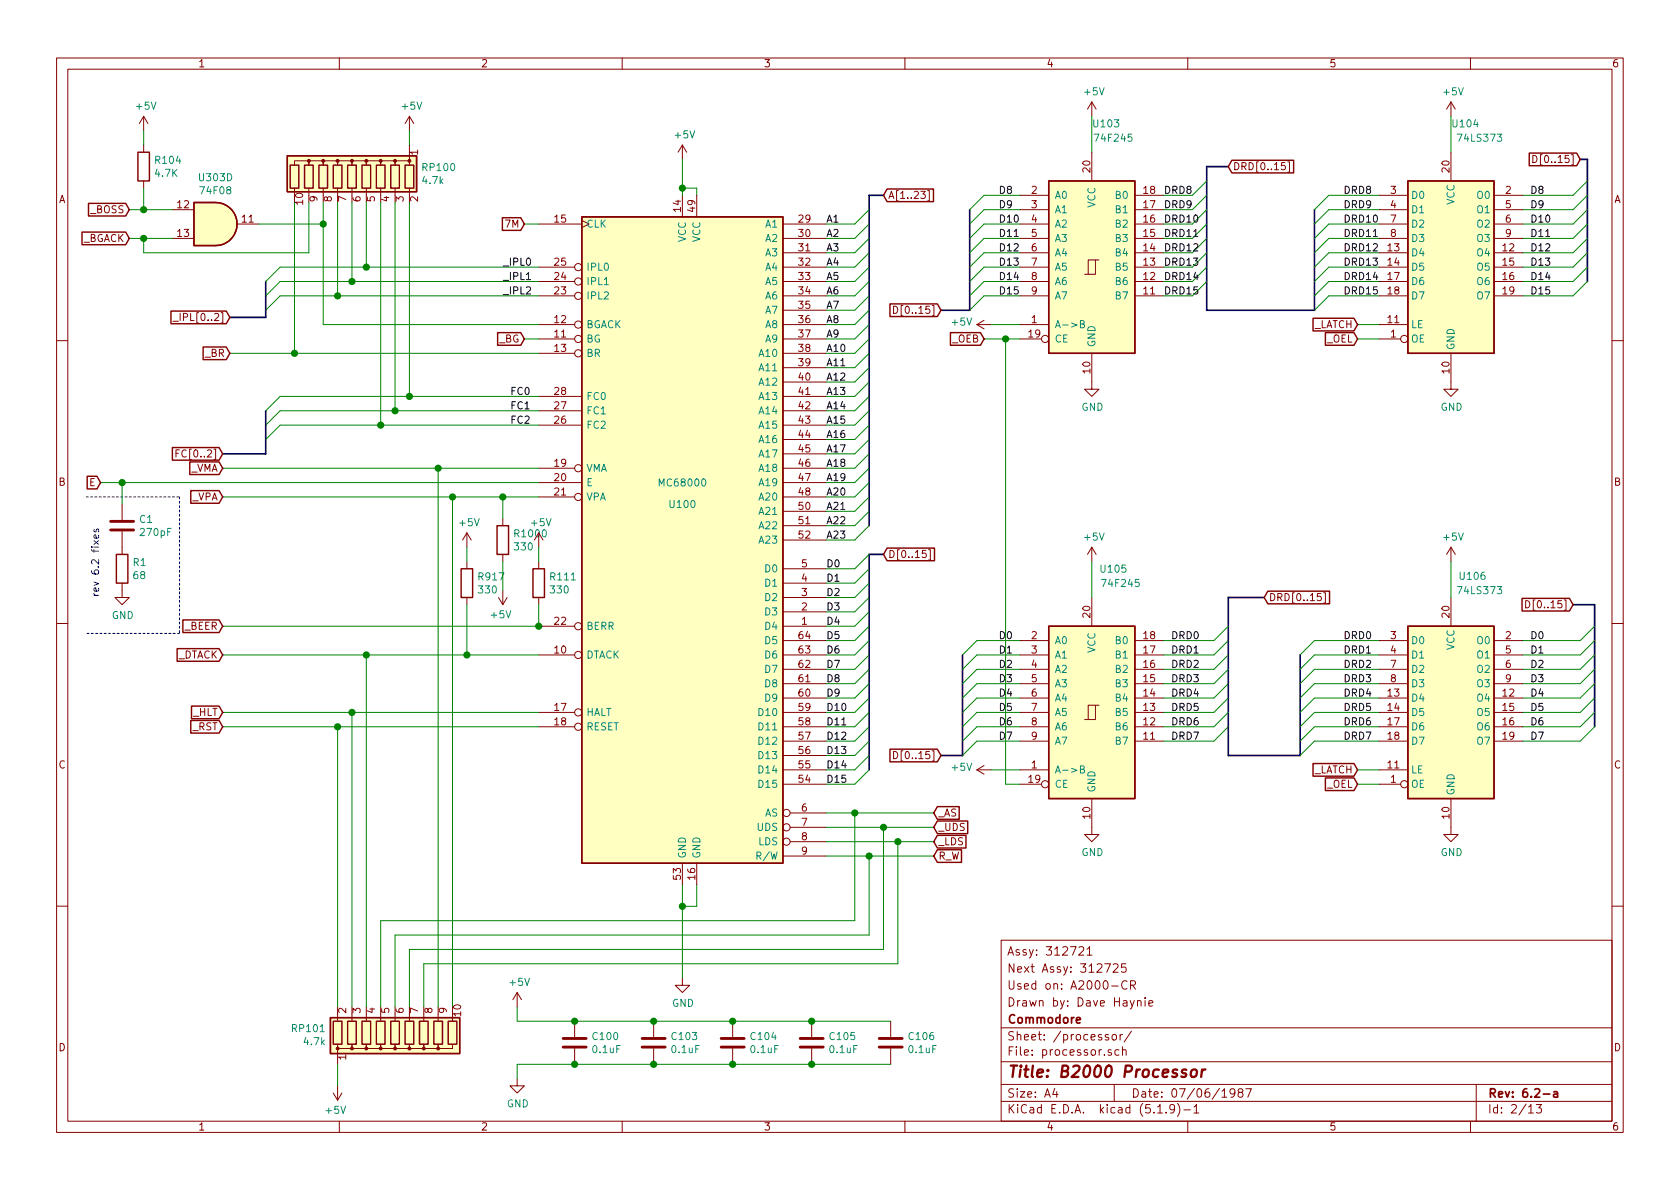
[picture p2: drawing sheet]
<svg xmlns="http://www.w3.org/2000/svg" width="297mm" height="210mm" viewBox="0 0 297 210" stroke-linecap="round" stroke-linejoin="round" font-family="sans-serif">
<g fill="none" stroke="#840000" stroke-width=".18">
<path d="M10 10.3h277v189.9h-277zM12 12.2h273v186.1h-273zM60 10.3v1.9M110 10.3v1.9M160 10.3v1.9M193 18v2.6M193 18l-.7 1.3M193 18l.8 1.3M210 10.3v1.9M256.5 18v2.6M256.5 18l-.7 1.3M256.5 18l.8 1.3"/>
<path d="M260 10.3v1.9M25.4 20.6l-.8 1.2M25.4 20.6v2.5M25.4 25.6v1.3M25.4 32v1.3M25.4 20.6l.8 1.2M30.5 37.1h3.8M41.9 39.6h3.8M52.1 29.2v-.8h2.5v.8v-.8h2.5v.8v-.8h2.6v.8v-.8h2.5v.8v-.8h2.6v.8v-.8h2.5v.8v-.8h2.5v.8v-.8h2.6v.8M52.1 33.3v1.2M54.6 33.3v1.2M57.1 33.3v1.2"/>
<path d="M59.7 33.3v1.2M62.2 33.3v1.2M64.8 33.3v1.2M67.3 33.3v1.2M69.8 33.3v1.2M72.4 20.6l-.8 1.2M72.4 20.6v2.5M72.4 25.6v2.6M72.4 33.3v1.2M72.4 20.6l.8 1.2M95.2 39.6h7.7M102.9 39l1.2 .6-1.2 .7"/>
<path d="M120.6 25.6v2.6M120.6 34.5v3.8M120.6 25.6l-.7 1.3M120.6 25.6l.8 1.3M123.2 34.5v3.8M138.4 39.6h7.6M164 33.7h.3v1.8h-.3M180.3 39.6h5.1M180.3 37.1h5.1M180.3 34.5h5.1M193 26.9v5.1M200.7 39.6h5"/>
<path d="M200.7 37.1h5M200.7 34.5h5M227.2 28.7h-.6l-.1 .7 .5-.2 .3 .3v.3l-.3 .2-.5-.1M227.7 28.6h.3v1.8h-.3M243.8 39.6h5.1M243.8 37.1h5.1M243.8 34.5h5.1M256.5 26.9v5.1M264.2 39.6h5M264.2 37.1h5M264.2 34.5h5M271 27.5a.64 .64 0 0 1 .8 .6 .64 .64 0 0 1-.8 .6z"/>
<path d="M30.5 42.2h3.8M30.6 56.8h.9M95.2 59.9h6.4M95.2 57.4h6.4M95.2 52.3h6.4M95.2 49.8h6.4M95.2 47.2h6.4M138.4 59.9h7.6M138.4 57.4h7.6M138.4 52.3h7.6M138.4 49.8h7.6M138.4 47.2h7.6"/>
<path d="M138.4 42.2h7.6M138.4 44.7h7.6M138.4 54.9h7.6M158 54.1a.64 .64 0 0 1 .7 .7 .64 .64 0 0 1-.7 .6zM172.7 57.4h2.6M172.7 57.4l1.3 .8M174 56.6l-1.3 .8M180.3 59.9h3.8M180.3 57.4h5.1M180.3 52.3h5.1M180.3 49.8h5.1M180.3 47.2h5.1"/>
<path d="M180.3 42.2h5.1M180.3 44.7h5.1M193.7 46h-1.3v2.5M194.3 46h-.6v2.5h-1.9M200.7 52.3h5M200.7 49.8h5M200.7 47.2h5M200.7 42.2h5M200.7 44.7h5M243.8 59.9h3.8M243.8 57.4h5.1M243.8 52.3h5.1"/>
<path d="M243.8 49.8h5.1M243.8 47.2h5.1M243.8 42.2h5.1M243.8 44.7h5.1M264.2 52.3h5M264.2 49.8h5M264.2 47.2h5M264.2 42.2h5M264.2 44.7h5M10 60.2h2M31.7 79.5h-.6v1.3M95.2 62.5h6.4"/>
<path d="M95.2 75.2h7.7M95.2 72.6h7.7M95.2 70.1h7.7M138.4 62.5h7.6M138.4 75.2h7.6M138.4 72.6h7.6M138.4 70.1h7.6M138.4 65h7.6M138.4 67.6h7.6M138.4 77.7h7.6M193 62.5v6.3h1.3l-1.3 1.3-1.2-1.3h1.2M256.5 62.5v6.3h1.3l-1.3 1.3-1.2-1.3h1.2"/>
<path d="M285 60.2h2M21.6 89.1v2.8M21.6 94v4M31.1 80.2h.4M82.5 94.2l-.7 1.3M82.5 94.2v2.6M82.5 99.3v1.3M82.5 94.2l.8 1.3M88.9 91.7v1.3M88.9 98v1.3M95.2 82.8h6.4M95.2 85.3h7.7"/>
<path d="M95.2 87.9h6.4M95.2 94.2v2.6M95.2 99.3v1.3M138.4 82.8h7.6M138.4 85.3h7.6M138.4 87.9h7.6M138.4 80.3h7.6M138.4 90.4h7.6M138.4 93h7.6M138.4 95.5h7.6M163.7 97.3h-.6l-.1 .6 .5-.1 .3 .3v.3l-.3 .2-.5-.1M164.2 97.2h.3v1.8h-.3"/>
<path d="M193 96.8v2.5M193 96.8l-.7 1.2M193 96.8l.8 1.2M256.5 96.8l-.7 1.2M256.5 96.8v2.5M256.5 96.8l.8 1.2M10 110.3h2M21.6 103.1v2.6h1.3l-1.3 1.2-1.3-1.2h1.3M82.5 105.7v1.2M88.1 105.7l.8 1.2M88.9 104.4v2.5M89.7 105.7l-.8 1.2"/>
<path d="M95.2 110.7h6.4M95.2 115.8h6.4M95.2 105.7v1.2M138.4 110.7h7.6M138.4 115.8h7.6M138.4 108.2h7.6M138.4 105.7h7.6M138.4 103.1h7.6M138.4 100.6h7.6M138.4 118.4h7.6M138.4 113.3h7.6M180.3 115.8h5.1"/>
<path d="M180.3 118.4h5.1M180.3 113.3h5.1M193 105.7v5M200.7 115.8h5M200.7 118.4h5M200.7 113.3h5M233.6 104.9h-.6l-.1 .7 .5-.2 .2 .3v.3l-.2 .2-.5-.1M234 104.8h.3v1.8h-.3M243.8 115.8h5.1M243.8 118.4h5.1M243.8 113.3h5.1M256.5 105.7v5"/>
<path d="M264.2 115.8h5M264.2 118.4h5M264.2 113.3h5M269.7 106.2a.64 .64 0 0 1 .8 .7 .64 .64 0 0 1-.8 .6zM285 110.3h2M95.2 126h6.4M95.2 128.5h6.4M138.4 126h7.6M138.4 128.5h7.6M138.4 138.7h7.6M138.4 136.1h7.6M138.4 133.6h7.6"/>
<path d="M138.4 131.1h7.6M138.4 123.4h7.6M138.4 120.9h7.6M158 132.9a.64 .64 0 0 1 .7 .6 .64 .64 0 0 1-.7 .7zM172.7 136.1h2.6M172.7 136.1l1.3 .8M174 135.4l-1.3 .7M180.3 126h5.1M180.3 128.5h5.1M180.3 138.7h3.8M180.3 136.1h5.1M180.3 131.1h5.1"/>
<path d="M180.3 123.4h5.1M180.3 120.9h5.1M193.7 124.7h-1.3v2.5M194.3 124.7h-.6v2.5h-1.9M200.7 126h5M200.7 128.5h5M200.7 131.1h5M200.7 123.4h5M200.7 120.9h5M243.8 126h5.1M243.8 128.5h5.1M243.8 138.7h3.8"/>
<path d="M243.8 136.1h5.1M243.8 131.1h5.1M243.8 123.4h5.1M243.8 120.9h5.1M264.2 126h5M264.2 128.5h5M264.2 131.1h5M264.2 123.4h5M264.2 120.9h5M120.6 152.6v3.9M123.2 152.6v3.9M138.4 151.4h7.6"/>
<path d="M139.7 143.8h6.3M139.7 146.3h6.3M139.7 148.8h6.3M193 141.2v6.4h1.3l-1.3 1.2-1.2-1.2h1.2M256.5 141.2v6.4h1.3l-1.3 1.2-1.2-1.2h1.2M10 160.2h2M59.7 179.3v1.3M62.2 179.3v1.3M64.8 179.3v1.3M67.3 179.3v1.3M69.8 179.3v1.3M72.4 179.3v1.3"/>
<path d="M74.9 179.3v1.3M77.5 179.3v1.3M80 179.3v1.3M91.4 175.5l-.7 1.3M91.4 175.5v2.5M91.4 175.5l.8 1.3M120.6 173v1.2h1.3l-1.3 1.3-1.2-1.3h1.2M177 166.3h108v32h-108zM190.8 167.6l.2-.2h.3l.3 .2v.2v.2l-.9 .9h.9M192.2 167.8l.4-.4v1.5M192.2 168.9h.9M195.3 170.4h1l-.6 1.5"/>
<path d="M196.5 174.4h1.2M196.8 170.6l.3-.2h.3l.3 .5-.9 1h.9M199.1 170.4h-.8v.7l.2-.1 .5 .1 .1 .2v.5l-.3 .1-.5-.1M199.3 173.6a.7 .7 0 0 0-.9 .2 .7 .7 0 0 0 .1 .9 .55 .55 0 0 0 .8 .1M199.9 174.2l.7-.1 .2-.2-.1-.3-.2-.2h-.6v1.5M200.3 174.2l.5 .7M201.1 177.1l.2-.2 .4 .1 .1 .9M201.1 176.9v1M202.5 176.4v.2M202.5 176.9v1M203.1 177.4l.7-.1v-.3l-.5-.1-.2 .2 .1 .7h.6M285 160.2h2"/>
<path d="M58.9 193.3l.8 1.3M59.7 184.7v.7h2.5v-.7v.7h2.6v-.7v.7h2.5v-.7v.7h2.5v-.7v.7h2.6v-.7v.7h2.5v-.7v.7h2.6v-.7v.7h2.5v-.7M59.7 185.7v2.5M59.7 192v2.6M60 198.3v1.9M60.5 193.3l-.8 1.3M91.4 190.7v1.3h1.3l-1.3 1.3-1.2-1.3h1.2M101.6 180.6v2.8M101.6 185.4v2.8M110 198.3v1.9M115.6 180.6v2.8M115.6 185.4v2.8"/>
<path d="M129.5 180.6v2.8M129.5 185.4v2.8M143.5 180.6v2.8M143.5 185.4v2.8M157.5 180.6v2.8M157.5 185.4v2.8M160 198.3v1.9M177 194.8h108M177 191.8h108M177 187.8h108M177 181.8h108M186.5 192.5l-.4 1h1"/>
<path d="M186.8 193v1M196 183a.37 .37 0 0 0-.6 .1l.1 .3 .5 .1 .1 .1-.3 .3-.4-.1M196.5 185.7l-.4-.1-.2 .2 .1 .2 .5 .2v.3h-.6M196.7 183.1l.2-.2 .4 .2v.7l-.2 .1-.4-.1zM197 191.8v3M197.8 185.7l-.4-.1-.3 .3 .1 .6 .2 .1 .4-.1M198 182.9v1M198.5 185.7l.2-.1 .4 .1v.9M198.5 182.9l-.5 .3M198.5 185.1v1.5M200.1 182.3l-1.3 2M204.7 196.8h.8"/>
<path d="M206.2 196.7v.1M207.7 196l-.1 .1a.48 .48 0 0 1-.6 .1l-.2-.2 .2-.6a.48 .48 0 0 1 .6 .1 1.27 1.27 0 0 1-.2 1.2l-.4 .1M208.2 195.1a1.71 1.71 0 0 1 0 2.3M209.3 196.3h1.2M210 198.3v1.9M211.1 195.8l.4-.5v1.5M211.1 196.8h.9M216.1 194h.8M218.3 193.2l-.2 .3h-.3l-.3-.3v-.4l.1-.2 .5-.1 .2 .2a1.19 1.19 0 0 1-.2 1.2l-.5 .1M219.2 193.2l-.3-.3 .1-.2 .2-.2 .4 .1 .2 .2-.1 .2-.7 .2a.48 .48 0 0 0 0 .7l.2 .1 .5-.1a.48 .48 0 0 0-.2-.7M220.3 192.5h1l-.7 1.5M260 198.3v1.9"/>
<path d="M261 191.8v6.5M270.3 195.8l.4-.5v1.5M270.3 196.8h.8M271.6 195.3h.9l-.4 .6 .4 .1v.7l-.2 .1-.7-.1"/>
<circle cx="102.2" cy="59.9" r=".63"/>
<circle cx="102.2" cy="57.4" r=".63"/>
<circle cx="102.2" cy="49.8" r=".63"/>
<circle cx="102.2" cy="47.2" r=".63"/>
<circle cx="102.2" cy="52.3" r=".63"/>
<circle cx="184.8" cy="59.9" r=".63"/>
<circle cx="248.3" cy="59.9" r=".63"/>
<circle cx="102.2" cy="62.5" r=".63"/>
<circle cx="102.2" cy="82.8" r=".63"/>
<circle cx="102.2" cy="87.9" r=".63"/>
<circle cx="102.2" cy="115.8" r=".63"/>
<circle cx="102.2" cy="110.7" r=".63"/>
<circle cx="102.2" cy="126" r=".63"/>
<circle cx="102.2" cy="128.5" r=".63"/>
<circle cx="184.8" cy="138.7" r=".63"/>
<circle cx="248.3" cy="138.7" r=".63"/>
<circle cx="139.1" cy="143.8" r=".63"/>
<circle cx="139.1" cy="146.3" r=".63"/>
<circle cx="139.1" cy="148.8" r=".63"/>
</g>
<path d="M190.3 180.4l.7-.1v-.3l-.5-.1-.2 .2 .1 .7h.6M272.9 193.5h1.1M274.7 193.1h.6l.1 .9M275.4 193.4l-.5 .1-.2 .2v.2l.2 .1 .5-.1" fill="none" stroke="#840000" stroke-width=".3"/>
<path d="M209.8 189.2a.49 .49 0 0 0-.8 .3l.2 .3 .5 .1 .1 .2-.4 .3-.5-.1M210.7 189.3a.51 .51 0 0 1 .5-.2 .51 .51 0 0 1 .4 .4v.6a.54 .54 0 0 1-.6 .4 .54 .54 0 0 1-.5-.4zM212.5 189.1l-.1 1.3M213.1 189.1a.55 .55 0 0 0-.6 .4" fill="none" stroke="#840000" stroke-width=".41"/>
<path d="M19.6 93.7h4M19.6 92.2h4M99.6 185.2h4M99.6 183.6h4M113.5 185.2h4.1M113.5 183.6h4.1M127.5 185.2h4.1M127.5 183.6h4.1M141.5 185.2h4M141.5 183.6h4M155.4 185.2h4.1M155.4 183.6h4.1" fill="none" stroke="#840000" stroke-width=".51"/>
<g fill="none" stroke="#840000" stroke-width=".25">
<path d="M15.6 36h6.6l.7 1.1-.7 1.1h-6.6zM24.4 26.9h2v5.1h-2zM34.3 35.8h3.8a3.8 3.8 0 0 1 3.8 3.8 3.8 3.8 0 0 1-3.8 3.8h-3.8zM50.8 27.6h22.9v6.3h-22.9zM51.3 29.2h1.5v4.1h-1.5zM53.8 29.2h1.6v4.1h-1.6zM56.4 29.2h1.5v4.1h-1.5zM58.9 29.2h1.6v4.1h-1.6zM61.5 29.2h1.5v4.1h-1.5zM64 29.2h1.5v4.1h-1.5zM66.5 29.2h1.6v4.1h-1.6zM69.1 29.2h1.5v4.1h-1.5z"/>
<path d="M71.6 29.2h1.6v4.1h-1.6zM88.8 38.5h3.3l.6 1.1-.6 1.1h-3.3zM102.9 38.3h35.5v114.3h-35.5zM156.8 33.4h8.2v2.3h-8.2l-.6-1.2zM185.4 32h15.3v30.5h-15.3zM217.8 28.3h10.9v2.3h-10.9l-.6-1.1zM248.9 32h15.3v30.5h-15.3zM270.4 27.1h8.4l.6 1.1-.6 1.1h-8.4zM14.5 41h7.7l.7 1.2-.7 1.1h-7.7zM30.2 55h9.8l.6 1.1-.6 1.1h-9.8zM88 58.8h4.1l.6 1.1-.6 1.2h-4.1zM157.4 53.7h8.3l.7 1.2-.7 1.1h-8.3z"/>
<path d="M168 58.8h5.4l.6 1.1-.6 1.2h-5.4zM232.2 56.3h7.2l.6 1.1-.6 1.1h-7.2zM234.3 58.8h5.1l.6 1.1-.6 1.2h-5.1zM30.5 79.1h8.2l.7 1.2-.7 1.1h-8.2zM35.9 61.4h4.1l.6 1.1-.6 1.1h-4.1zM15.4 84.2h1.7l.7 1.1-.7 1.2h-1.7zM20.6 98h2v5.1h-2zM33.6 81.7h5.1l.7 1.1-.7 1.1h-5.1zM33.7 86.8h5l.7 1.1-.7 1.1h-5zM87.9 93h2v5h-2zM156.8 96.9h8.4v2.3h-8.4l-.6-1.2zM31.3 114.7h7.4l.7 1.1-.7 1.1h-7.4z"/>
<path d="M32.3 109.6h6.4l.7 1.1-.7 1.2h-6.4zM81.5 100.6h2.1v5.1h-2.1zM94.2 100.6h2.1v5.1h-2.1zM185.4 110.7h15.3v30.5h-15.3zM224.2 104.5h10.9v2.3h-10.9l-.7-1.1zM248.9 110.7h15.3v30.5h-15.3zM269.1 105.8h8.4l.6 1.1-.6 1.1h-8.4zM33.7 127.4h5l.7 1.1-.7 1.1h-5zM33.9 124.9h4.8l.7 1.1-.7 1.1h-4.8zM157.4 132.5h8.3l.7 1.1-.7 1.1h-8.3zM232.2 135h7.2l.6 1.1-.6 1.2h-7.2zM234.3 137.6h5.1l.6 1.1-.6 1.1h-5.1z"/>
<path d="M165.7 142.6h3.9v2.3h-3.9l-.6-1.1zM165.7 145.2h5.4v2.2h-5.4l-.6-1.1zM165.7 147.7h5.1v2.3h-5.1l-.6-1.2zM165.7 150.3h4.3v2.2h-4.3l-.6-1.1zM58.4 180h22.9v6.3h-22.9zM58.9 180.6h1.6v4.1h-1.6zM61.5 180.6h1.5v4.1h-1.5zM64 180.6h1.5v4.1h-1.5zM66.5 180.6h1.6v4.1h-1.6zM69.1 180.6h1.5v4.1h-1.5zM71.6 180.6h1.6v4.1h-1.6zM74.2 180.6h1.5v4.1h-1.5z"/>
<path d="M76.7 180.6h1.5v4.1h-1.5zM79.2 180.6h1.6v4.1h-1.6z"/>
</g>
<g fill="#ffffc2" stroke="#ffffc2" stroke-width=".18">
<path d="M102.9 38.3h35.5v114.3h-35.5z"/>
<path d="M185.4 110.7h15.3v30.5h-15.3z"/>
<path d="M58.4 180h22.9v6.3h-22.9z"/>
<path d="M185.4 32h15.3v30.5h-15.3z"/>
<path d="M50.8 27.6h22.9v6.3h-22.9z"/>
<path d="M38.1 35.8a3.8 3.8 0 0 1 3.8 3.8 3.8 3.8 0 0 1-3.8 3.8z"/>
<path d="M34.3 35.8h3.8v7.6h-3.8z"/>
<path d="M248.9 110.7h15.3v30.5h-15.3z"/>
<path d="M248.9 32h15.3v30.5h-15.3z"/>
</g>
<path d="M106.8 50.3h.8M191 57.3l.6-.1v-.4l-.6-.1v1.3h.5l.3-.3v-.2l-.3-.2M191 136h.6v-.4l-.6-.2v1.3h.5l.3-.2v-.2l-.3-.3" fill="none" stroke="#008484" stroke-width=".18"/>
<g fill="#840000" stroke="#840000" stroke-width=".18">
<circle cx="59.7" cy="185.4" r=".25"/>
<circle cx="62.2" cy="185.4" r=".25"/>
<circle cx="64.8" cy="185.4" r=".25"/>
<circle cx="67.3" cy="185.4" r=".25"/>
<circle cx="69.8" cy="185.4" r=".25"/>
<circle cx="72.4" cy="185.4" r=".25"/>
<circle cx="74.9" cy="185.4" r=".25"/>
<circle cx="77.5" cy="185.4" r=".25"/>
<circle cx="72.4" cy="28.4" r=".25"/>
<circle cx="69.8" cy="28.4" r=".25"/>
<circle cx="67.3" cy="28.4" r=".25"/>
<circle cx="64.8" cy="28.4" r=".25"/>
<circle cx="62.2" cy="28.4" r=".25"/>
<circle cx="59.7" cy="28.4" r=".25"/>
<circle cx="57.1" cy="28.4" r=".25"/>
<circle cx="54.6" cy="28.4" r=".25"/>
</g>
<path d="M15.2 87.9h16.5M31.7 87.9v24.1M31.7 112h-16.5" fill="none" stroke="#0000c2" stroke-width=".18" stroke-dasharray=".4 .4"/>
<path d="M156.2 34.5h-2.5v58.5M171.4 37.1v17.8h-5M217.2 29.5h-3.8v25.4h19v-17.8M279.4 28.2h1.3v21.6M47 49.8v6.3h-6.4M47 72.6v7.7h-7.6M156.2 98h-2.5v38.1M170.2 115.8v17.8h-3.8M223.5 105.7h-6.3v27.9h12.7v-17.8M278.1 106.9h3.8v21.6" fill="none" stroke="#000084" stroke-width=".3"/>
<g fill="none" stroke="#008400" stroke-width=".18">
<path d="M22.9 37.1h7.6M25.4 23.1v2.5M25.4 33.3v3.8M45.7 39.6h11.4M52.1 35.8v26.7M54.6 35.8v8.9h-29.2v-2.5M57.1 35.8v21.6h38.1M59.7 35.8v16.5M62.2 35.8v14M64.8 35.8v11.4M67.3 35.8v39.4M69.8 35.8v36.8"/>
<path d="M72.4 23.1v2.5M72.4 35.8v34.3M92.7 39.6h2.5M120.6 28.2v6.3M120.6 33.3h2.6v1.2M153.7 37.1l-2.6 2.5h-5.1M153.7 39.6l-2.6 2.6h-5.1M180.3 34.5h-6.3l-2.6 2.6M180.3 37.1h-6.3l-2.6 2.5M180.3 39.6h-6.3l-2.6 2.6M193 20.6v6.3M213.4 32l-2.6 2.5h-5.1"/>
<path d="M213.4 34.5l-2.6 2.6h-5.1M213.4 37.1l-2.6 2.5h-5.1M213.4 39.6l-2.6 2.6h-5.1M243.8 34.5h-8.9l-2.5 2.6M243.8 37.1h-8.9l-2.5 2.5M243.8 39.6h-8.9l-2.5 2.6M256.5 20.6v6.3M280.7 32l-2.6 2.5h-8.9M280.7 34.5l-2.6 2.6h-8.9M280.7 37.1l-2.6 2.5h-8.9M280.7 39.6l-2.6 2.6h-8.9M22.9 42.2h7.6"/>
<path d="M92.7 59.9h2.5M95.2 47.2h-45.7l-2.5 2.6M95.2 49.8h-45.7l-2.5 2.5M95.2 52.3h-45.7l-2.5 2.6M153.7 54.9l-2.6 2.5h-5.1M153.7 57.4l-2.6 2.5h-5.1M153.7 42.2l-2.6 2.5h-5.1M153.7 44.7l-2.6 2.5h-5.1M153.7 47.2l-2.6 2.6h-5.1M153.7 49.8l-2.6 2.5h-5.1M153.7 59.9l-2.6 2.6h-5.1M153.7 52.3l-2.6 2.6h-5.1"/>
<path d="M174 59.9h6.3M175.3 57.4h5M177.8 59.9v78.8h2.5M180.3 42.2h-6.3l-2.6 2.5M180.3 44.7h-6.3l-2.6 2.5M180.3 47.2h-6.3l-2.6 2.6M180.3 49.8h-6.3l-2.6 2.5M180.3 52.3h-6.3l-2.6 2.6M213.4 42.2l-2.6 2.5h-5.1M213.4 44.7l-2.6 2.5h-5.1M213.4 47.2l-2.6 2.6h-5.1M213.4 49.8l-2.6 2.5h-5.1"/>
<path d="M240 57.4h3.8M240 59.9h3.8M243.8 42.2h-8.9l-2.5 2.5M243.8 44.7h-8.9l-2.5 2.5M243.8 47.2h-8.9l-2.5 2.6M243.8 49.8h-8.9l-2.5 2.5M243.8 52.3h-8.9l-2.5 2.6M280.7 42.2l-2.6 2.5h-8.9M280.7 44.7l-2.6 2.5h-8.9M280.7 47.2l-2.6 2.6h-8.9M280.7 49.8l-2.6 2.5h-8.9M40.6 62.5h54.6"/>
<path d="M95.2 70.1h-45.7l-2.5 2.5M95.2 72.6h-45.7l-2.5 2.6M95.2 75.2h-45.7l-2.5 2.5M153.7 67.6l-2.6 2.5h-5.1M153.7 70.1l-2.6 2.5h-5.1M153.7 72.6l-2.6 2.6h-5.1M153.7 77.7l-2.6 2.6h-5.1M153.7 75.2l-2.6 2.5h-5.1M153.7 65l-2.6 2.6h-5.1M153.7 62.5l-2.6 2.5h-5.1M17.8 85.3h77.4M21.6 85.3v3.8"/>
<path d="M39.4 82.8h55.8M39.4 87.9h55.8M77.5 82.8v95.2M80 87.9v90.1M82.5 96.8v2.5M88.9 87.9v3.8M88.9 99.3v5.1M95.2 96.8v2.5M153.7 80.3l-2.6 2.5h-5.1M153.7 85.3l-2.6 2.6h-5.1M153.7 82.8l-2.6 2.5h-5.1M153.7 98l-2.6 2.6h-5.1"/>
<path d="M153.7 93l-2.6 2.5h-5.1M153.7 90.4l-2.6 2.6h-5.1M153.7 87.9l-2.6 2.5h-5.1M193 99.3v6.4M256.5 99.3v6.4M39.4 115.8h55.8M64.8 115.8v62.2M82.5 106.9v8.9M95.2 106.9v3.8h-55.8M153.7 113.3l-2.6 2.5h-5.1M153.7 115.8l-2.6 2.6h-5.1M153.7 118.4l-2.6 2.5h-5.1"/>
<path d="M153.7 110.7l-2.6 2.6h-5.1M153.7 103.1l-2.6 2.6h-5.1M153.7 100.6l-2.6 2.5h-5.1M153.7 105.7l-2.6 2.5h-5.1M153.7 108.2l-2.6 2.5h-5.1M180.3 115.8h-7.6l-2.5 2.6M180.3 118.4h-7.6l-2.5 2.5M180.3 113.3h-7.6l-2.5 2.5M217.2 113.3l-2.6 2.5h-8.9M217.2 115.8l-2.6 2.6h-8.9M217.2 118.4l-2.6 2.5h-8.9M217.2 110.7l-2.6 2.6h-8.9"/>
<path d="M243.8 115.8h-11.4l-2.5 2.6M243.8 118.4h-11.4l-2.5 2.5M243.8 113.3h-11.4l-2.5 2.5M281.9 113.3l-2.5 2.5h-10.2M281.9 115.8l-2.5 2.6h-10.2M281.9 118.4l-2.5 2.5h-10.2M281.9 110.7l-2.5 2.6h-10.2M39.4 126h55.8M39.4 128.5h55.8M59.7 128.5v49.5M62.2 126v52M153.7 133.6l-2.6 2.5h-5.1"/>
<path d="M153.7 120.9l-2.6 2.5h-5.1M153.7 123.4l-2.6 2.6h-5.1M153.7 126l-2.6 2.5h-5.1M153.7 128.5l-2.6 2.6h-5.1M153.7 136.1l-2.6 2.6h-5.1M153.7 131.1l-2.6 2.5h-5.1M175.3 136.1h5M180.3 120.9h-7.6l-2.5 2.5M180.3 123.4h-7.6l-2.5 2.6M180.3 126h-7.6l-2.5 2.5M180.3 128.5h-7.6l-2.5 2.6M180.3 131.1h-7.6l-2.5 2.5"/>
<path d="M217.2 120.9l-2.6 2.5h-8.9M217.2 123.4l-2.6 2.6h-8.9M217.2 126l-2.6 2.5h-8.9M217.2 128.5l-2.6 2.6h-8.9M240 136.1h3.8M240 138.7h3.8M243.8 120.9h-11.4l-2.5 2.5M243.8 123.4h-11.4l-2.5 2.6M243.8 126h-11.4l-2.5 2.5M243.8 128.5h-11.4l-2.5 2.6M243.8 131.1h-11.4l-2.5 2.5M281.9 120.9l-2.5 2.5h-10.2"/>
<path d="M281.9 123.4l-2.5 2.6h-10.2M281.9 126l-2.5 2.5h-10.2M281.9 128.5l-2.5 2.6h-10.2M120.6 156.5v16.5M123.2 156.5v3.8h-2.6M146 151.4h19.1M146 148.8h19.1M146 146.3h19.1M146 143.8h19.1M151.1 143.8v19h-83.8v15.2M153.7 151.4v13.9h-83.9v12.7M156.2 146.3v21.6h-83.8v10.1"/>
<path d="M158.7 148.8v21.6h-83.8v7.6M91.4 178v2.6h66.1M59.7 188.2v3.8M157.5 188.2h-66.1v2.5"/>
</g>
<path d="M93.1 49.4h.7" fill="none" stroke="#000" stroke-width=".18"/>
<path d="M16.7 93.6l-.1 .3 .2 .2 .2-.1 .1-.4h.3v.5M17.4 94.6v.4l-.1 .2-.6-.1v-.5h.2l.1 .6" fill="none" stroke="#0000c2" stroke-width=".18"/>
<g fill="#008400" stroke="#008400" stroke-width=".25">
<circle cx="25.4" cy="42.2" r=".51"/>
<circle cx="52.1" cy="62.5" r=".51"/>
<circle cx="25.4" cy="37.1" r=".51"/>
<circle cx="153.7" cy="151.4" r=".51"/>
<circle cx="158.8" cy="148.8" r=".51"/>
<circle cx="59.7" cy="128.5" r=".51"/>
<circle cx="64.8" cy="47.2" r=".51"/>
<circle cx="62.2" cy="49.8" r=".51"/>
<circle cx="59.7" cy="52.3" r=".51"/>
<circle cx="62.2" cy="126" r=".51"/>
<circle cx="64.8" cy="115.8" r=".51"/>
<circle cx="156.2" cy="146.3" r=".51"/>
<circle cx="115.6" cy="180.6" r=".51"/>
<circle cx="120.7" cy="160.3" r=".51"/>
<circle cx="82.6" cy="115.8" r=".51"/>
<circle cx="77.5" cy="82.8" r=".51"/>
<circle cx="72.4" cy="70.1" r=".51"/>
<circle cx="80" cy="87.9" r=".51"/>
<circle cx="177.8" cy="59.9" r=".51"/>
<circle cx="69.9" cy="72.6" r=".51"/>
<circle cx="67.3" cy="75.2" r=".51"/>
<circle cx="88.9" cy="87.9" r=".51"/>
<circle cx="120.7" cy="33.3" r=".51"/>
<circle cx="95.3" cy="110.7" r=".51"/>
<circle cx="151.1" cy="143.8" r=".51"/>
<circle cx="143.5" cy="188.2" r=".51"/>
<circle cx="129.5" cy="188.2" r=".51"/>
<circle cx="115.6" cy="188.2" r=".51"/>
<circle cx="101.6" cy="188.2" r=".51"/>
<circle cx="143.5" cy="180.6" r=".51"/>
<circle cx="21.6" cy="85.3" r=".51"/>
<circle cx="129.5" cy="180.6" r=".51"/>
<circle cx="57.2" cy="39.6" r=".51"/>
<circle cx="101.6" cy="180.6" r=".51"/>
</g>
<text font-size="2.8" fill="#840000" x="178" y="190.5">Title: B2000 Processor</text>
<g font-size="2.1" fill="#840000">
<text x="178" y="172">Next Assy: 312725</text>
<text x="178" y="169">Assy: 312721</text>
<text x="178" y="178">Drawn by: Dave Haynie</text>
<text x="178" y="175">Used on: A2000-CR</text>
<text x="178" y="184">Sheet: /processor/</text>
<text x="178" y="181">Commodore</text>
<text x="178" y="186.7">File: processor.sch</text>
<text x="178" y="196.9">KiCad E.D.A. kicad (5.1.9)-1</text>
<text x="178" y="194.1">Size: A4</text>
<text x="200" y="194.1">Date: 07/06/1987</text>
<text x="263" y="194.1">Rev: 6.2-a</text>
<text x="263" y="196.9">Id: 2/13</text>
</g>
<g font-size="1.8" fill="#840000">
<text x="35" y="11.9">1</text>
<text x="85" y="11.9">2</text>
<text x="135" y="11.9">3</text>
<text x="185" y="11.9">4</text>
<text x="235" y="11.9">5</text>
<text x="285" y="11.9">6</text>
<text x="73.9" y="27.4" transform="rotate(-90 73.9 27.4)">1</text>
<text x="272.2" y="28.8">D[0..15]</text>
<text x="10.4" y="35.9">A</text>
<text x="56.1" y="35.7" transform="rotate(-90 56.1 35.7)">9</text>
<text x="58.7" y="35.7" transform="rotate(-90 58.7 35.7)">8</text>
<text x="61.2" y="35.7" transform="rotate(-90 61.2 35.7)">7</text>
<text x="63.8" y="35.7" transform="rotate(-90 63.8 35.7)">6</text>
<text x="66.3" y="35.7" transform="rotate(-90 66.3 35.7)">5</text>
<text x="68.8" y="35.7" transform="rotate(-90 68.8 35.7)">4</text>
<text x="71.4" y="35.7" transform="rotate(-90 71.4 35.7)">3</text>
<text x="73.9" y="35.7" transform="rotate(-90 73.9 35.7)">2</text>
<text x="157" y="35.2">A[1..23]</text>
<text x="182.4" y="34.3">2</text>
<text x="192.8" y="30.4" transform="rotate(-90 192.8 30.4)">20</text>
<text x="202.2" y="34.3">18</text>
<text x="218" y="30.1">DRD[0..15]</text>
<text x="245.9" y="34.3">3</text>
<text x="256.3" y="30.4" transform="rotate(-90 256.3 30.4)">20</text>
<text x="266.2" y="34.3">2</text>
<text x="285.4" y="35.9">A</text>
<text x="16.1" y="37.7">_BOSS</text>
<text x="31.4" y="36.8">12</text>
<text x="31.4" y="41.9">13</text>
<text x="42.8" y="39.4">11</text>
<text x="53.6" y="36.1" transform="rotate(-90 53.6 36.1)">10</text>
<text x="89.5" y="40.3">7M</text>
<text x="98.1" y="39.4">15</text>
<text x="120.4" y="37.4" transform="rotate(-90 120.4 37.4)">14</text>
<text x="122.9" y="37.4" transform="rotate(-90 122.9 37.4)">49</text>
<text x="141.3" y="39.4">29</text>
<text x="141.3" y="41.9">30</text>
<text x="182.4" y="36.8">3</text>
<text x="182.4" y="39.4">4</text>
<text x="182.4" y="41.9">5</text>
<text x="202.2" y="41.9">15</text>
<text x="202.2" y="39.4">16</text>
<text x="202.2" y="36.8">17</text>
<text x="245.9" y="36.8">4</text>
<text x="245.9" y="39.4">7</text>
<text x="245.9" y="41.9">8</text>
<text x="266.2" y="36.8">5</text>
<text x="266.2" y="39.4">6</text>
<text x="266.2" y="41.9">9</text>
<text x="14.6" y="42.8">_BGACK</text>
<text x="98.1" y="47">25</text>
<text x="141.3" y="44.4">31</text>
<text x="141.3" y="47">32</text>
<text x="182.4" y="44.4">6</text>
<text x="182.4" y="47">7</text>
<text x="202.2" y="47">13</text>
<text x="202.2" y="44.4">14</text>
<text x="245.4" y="44.4">13</text>
<text x="245.4" y="47">14</text>
<text x="265.7" y="44.4">12</text>
<text x="265.7" y="47">15</text>
<text x="98.1" y="52.1">23</text>
<text x="98.1" y="49.5">24</text>
<text x="141.3" y="49.5">33</text>
<text x="141.3" y="52.1">34</text>
<text x="182.4" y="49.5">8</text>
<text x="182.4" y="52.1">9</text>
<text x="202.2" y="52.1">11</text>
<text x="202.2" y="49.5">12</text>
<text x="245.4" y="49.5">17</text>
<text x="245.4" y="52.1">18</text>
<text x="265.7" y="49.5">16</text>
<text x="265.7" y="52.1">19</text>
<text x="32" y="56.8">_IPL[0..2]</text>
<text x="98.1" y="59.7">11</text>
<text x="98.1" y="57.1">12</text>
<text x="141.3" y="54.6">35</text>
<text x="141.3" y="57.1">36</text>
<text x="141.3" y="59.7">37</text>
<text x="159.2" y="55.5">D[0..15]</text>
<text x="181.9" y="59.7">19</text>
<text x="182.4" y="57.1">1</text>
<text x="232.3" y="58">_LATCH</text>
<text x="245.4" y="57.1">11</text>
<text x="245.9" y="59.7">1</text>
<text x="36.3" y="63.1">_BR</text>
<text x="88.3" y="60.6">_BG</text>
<text x="98.1" y="62.2">13</text>
<text x="141.3" y="62.2">38</text>
<text x="141.3" y="64.8">39</text>
<text x="168.4" y="60.6">_OEB</text>
<text x="192.8" y="66" transform="rotate(-90 192.8 66)">10</text>
<text x="234.6" y="60.6">_OEL</text>
<text x="256.3" y="66" transform="rotate(-90 256.3 66)">10</text>
<text x="98.1" y="69.8">28</text>
<text x="141.3" y="67.3">40</text>
<text x="141.3" y="69.8">41</text>
<text x="98.1" y="74.9">26</text>
<text x="98.1" y="72.4">27</text>
<text x="141.3" y="72.4">42</text>
<text x="141.3" y="74.9">43</text>
<text x="141.3" y="77.5">44</text>
<text x="32.1" y="80.9">FC[0..2]</text>
<text x="33.7" y="83.4">_VMA</text>
<text x="98.1" y="82.5">19</text>
<text x="141.3" y="80">45</text>
<text x="141.3" y="82.5">46</text>
<text x="10.4" y="85.9">B</text>
<text x="15.8" y="86">E</text>
<text x="34" y="88.5">_VPA</text>
<text x="98.1" y="85.1">20</text>
<text x="98.1" y="87.6">21</text>
<text x="141.3" y="85.1">47</text>
<text x="141.3" y="87.6">48</text>
<text x="285.4" y="85.9">B</text>
<text x="91.2" y="95">R1000</text>
<text x="141.3" y="90.2">50</text>
<text x="141.3" y="92.7">51</text>
<text x="141.3" y="95.2">52</text>
<text x="141.8" y="100.3">5</text>
<text x="157" y="98.7">D[0..15]</text>
<text x="141.8" y="107.9">2</text>
<text x="141.8" y="105.4">3</text>
<text x="141.8" y="102.9">4</text>
<text x="224.3" y="106.3">DRD[0..15]</text>
<text x="270.9" y="107.6">D[0..15]</text>
<text x="32.7" y="111.4">_BEER</text>
<text x="98.1" y="110.5">22</text>
<text x="141.3" y="113">64</text>
<text x="141.8" y="110.5">1</text>
<text x="182.4" y="113">2</text>
<text x="192.8" y="109.2" transform="rotate(-90 192.8 109.2)">20</text>
<text x="202.2" y="113">18</text>
<text x="245.9" y="113">3</text>
<text x="256.3" y="109.2" transform="rotate(-90 256.3 109.2)">20</text>
<text x="266.2" y="113">2</text>
<text x="31.4" y="116.5">_DTACK</text>
<text x="98.1" y="115.6">10</text>
<text x="141.3" y="118.1">62</text>
<text x="141.3" y="115.6">63</text>
<text x="182.4" y="115.6">3</text>
<text x="182.4" y="118.1">4</text>
<text x="202.2" y="118.1">16</text>
<text x="202.2" y="115.6">17</text>
<text x="245.9" y="115.6">4</text>
<text x="245.9" y="118.1">7</text>
<text x="266.2" y="115.6">5</text>
<text x="266.2" y="118.1">6</text>
<text x="98.1" y="125.7">17</text>
<text x="141.3" y="125.7">59</text>
<text x="141.3" y="123.2">60</text>
<text x="141.3" y="120.6">61</text>
<text x="182.4" y="120.6">5</text>
<text x="182.4" y="123.2">6</text>
<text x="182.4" y="125.7">7</text>
<text x="202.2" y="125.7">13</text>
<text x="202.2" y="123.2">14</text>
<text x="202.2" y="120.6">15</text>
<text x="245.4" y="123.2">13</text>
<text x="245.4" y="125.7">14</text>
<text x="245.9" y="120.6">8</text>
<text x="265.7" y="123.2">12</text>
<text x="265.7" y="125.7">15</text>
<text x="266.2" y="120.6">9</text>
<text x="34.1" y="129.2">_RST</text>
<text x="34.2" y="126.6">_HLT</text>
<text x="98.1" y="128.3">18</text>
<text x="141.3" y="130.8">57</text>
<text x="141.3" y="128.3">58</text>
<text x="182.4" y="128.3">8</text>
<text x="182.4" y="130.8">9</text>
<text x="202.2" y="130.8">11</text>
<text x="202.2" y="128.3">12</text>
<text x="245.4" y="128.3">17</text>
<text x="245.4" y="130.8">18</text>
<text x="265.7" y="128.3">16</text>
<text x="265.7" y="130.8">19</text>
<text x="10.4" y="135.9">C</text>
<text x="141.3" y="135.9">55</text>
<text x="141.3" y="133.3">56</text>
<text x="159.2" y="134.2">D[0..15]</text>
<text x="182.4" y="135.9">1</text>
<text x="232.3" y="136.8">_LATCH</text>
<text x="245.4" y="135.9">11</text>
<text x="285.4" y="135.9">C</text>
<text x="141.3" y="138.4">54</text>
<text x="141.8" y="143.5">6</text>
<text x="181.9" y="138.4">19</text>
<text x="234.6" y="139.3">_OEL</text>
<text x="245.9" y="138.4">1</text>
<text x="141.8" y="146">7</text>
<text x="141.8" y="148.6">8</text>
<text x="165.9" y="144.4">_AS</text>
<text x="165.9" y="146.9">_UDS</text>
<text x="165.9" y="149.5">_LDS</text>
<text x="192.8" y="144.7" transform="rotate(-90 192.8 144.7)">10</text>
<text x="256.3" y="144.7" transform="rotate(-90 256.3 144.7)">10</text>
<text x="120.4" y="155.5" transform="rotate(-90 120.4 155.5)">53</text>
<text x="122.9" y="155.5" transform="rotate(-90 122.9 155.5)">16</text>
<text x="141.8" y="151.1">9</text>
<text x="165.9" y="152">R_W</text>
<text x="61.2" y="179.2" transform="rotate(-90 61.2 179.2)">2</text>
<text x="63.8" y="179.2" transform="rotate(-90 63.8 179.2)">3</text>
<text x="66.3" y="179.2" transform="rotate(-90 66.3 179.2)">4</text>
<text x="68.8" y="179.2" transform="rotate(-90 68.8 179.2)">5</text>
<text x="71.4" y="179.2" transform="rotate(-90 71.4 179.2)">6</text>
<text x="73.9" y="179.2" transform="rotate(-90 73.9 179.2)">7</text>
<text x="76.5" y="179.2" transform="rotate(-90 76.5 179.2)">8</text>
<text x="79" y="179.2" transform="rotate(-90 79 179.2)">9</text>
<text x="81.5" y="179.6" transform="rotate(-90 81.5 179.6)">10</text>
<text x="10.4" y="185.9">D</text>
<text x="285.4" y="185.9">D</text>
<text x="61.2" y="187.4" transform="rotate(-90 61.2 187.4)">1</text>
<text x="35" y="199.9">1</text>
<text x="85" y="199.9">2</text>
<text x="135" y="199.9">3</text>
<text x="185" y="199.9">4</text>
<text x="235" y="199.9">5</text>
<text x="285" y="199.9">6</text>
</g>
<g font-size="1.8" fill="#008484">
<text x="191.8" y="16.9">+5V</text>
<text x="255.3" y="16.9">+5V</text>
<text x="24.2" y="19.4">+5V</text>
<text x="71.2" y="19.4">+5V</text>
<text x="193.5" y="22.5">U103</text>
<text x="257" y="22.5">U104</text>
<text x="27.6" y="29">R104</text>
<text x="119.4" y="24.5">+5V</text>
<text x="193.9" y="25.1">74F245</text>
<text x="258" y="25.1">74LS373</text>
<text x="27.5" y="31.3">4.7K</text>
<text x="35.4" y="32">U303D</text>
<text x="35.6" y="34.4">74F08</text>
<text x="74.8" y="32.6">4.7k</text>
<text x="74.9" y="30.2">RP100</text>
<text x="186.4" y="35.2">A0</text>
<text x="197.4" y="35.2">B0</text>
<text x="249.4" y="35.2">D0</text>
<text x="261.3" y="35.2">O0</text>
<text x="103.6" y="40.3">CLK</text>
<text x="135.4" y="40.3">A1</text>
<text x="186.4" y="37.7">A1</text>
<text x="186.4" y="40.3">A2</text>
<text x="193.7" y="36.7" transform="rotate(-90 193.7 36.7)">VCC</text>
<text x="197.4" y="40.3">B2</text>
<text x="197.4" y="37.7">B1</text>
<text x="249.4" y="37.7">D1</text>
<text x="249.4" y="40.3">D2</text>
<text x="257.2" y="36.2" transform="rotate(-90 257.2 36.2)">VCC</text>
<text x="261.3" y="37.7">O1</text>
<text x="261.3" y="40.3">O2</text>
<text x="103.6" y="47.9">IPL0</text>
<text x="121.3" y="42.8" transform="rotate(-90 121.3 42.8)">VCC</text>
<text x="123.8" y="42.8" transform="rotate(-90 123.8 42.8)">VCC</text>
<text x="135.4" y="42.8">A2</text>
<text x="135.4" y="45.3">A3</text>
<text x="135.4" y="47.9">A4</text>
<text x="186.4" y="42.8">A3</text>
<text x="186.4" y="45.3">A4</text>
<text x="186.4" y="47.9">A5</text>
<text x="197.4" y="47.9">B5</text>
<text x="197.4" y="45.3">B4</text>
<text x="197.4" y="42.8">B3</text>
<text x="249.4" y="45.3">D4</text>
<text x="249.4" y="47.9">D5</text>
<text x="249.4" y="42.8">D3</text>
<text x="261.3" y="45.3">O4</text>
<text x="261.3" y="47.9">O5</text>
<text x="261.3" y="42.8">O3</text>
<text x="103.6" y="53">IPL2</text>
<text x="103.6" y="50.4">IPL1</text>
<text x="135.4" y="50.4">A5</text>
<text x="135.4" y="53">A6</text>
<text x="186.4" y="50.4">A6</text>
<text x="186.4" y="53">A7</text>
<text x="197.4" y="53">B7</text>
<text x="197.4" y="50.4">B6</text>
<text x="249.4" y="50.4">D6</text>
<text x="249.4" y="53">D7</text>
<text x="261.3" y="50.4">O6</text>
<text x="261.3" y="53">O7</text>
<text x="103.6" y="58">BGACK</text>
<text x="135.4" y="55.5">A7</text>
<text x="135.4" y="58">A8</text>
<text x="168.4" y="57.6">+5V</text>
<text x="186.4" y="58">A-&gt;B</text>
<text x="249.4" y="58">LE</text>
<text x="103.6" y="60.6">BG</text>
<text x="103.6" y="63.1">BR</text>
<text x="134.4" y="63.1">A10</text>
<text x="134.4" y="65.7">A11</text>
<text x="135.4" y="60.6">A9</text>
<text x="186.4" y="60.6">CE</text>
<text x="193.7" y="61.5" transform="rotate(-90 193.7 61.5)">GND</text>
<text x="249.4" y="60.6">OE</text>
<text x="257.2" y="62" transform="rotate(-90 257.2 62)">GND</text>
<text x="103.6" y="70.7">FC0</text>
<text x="134.4" y="68.2">A12</text>
<text x="134.4" y="70.7">A13</text>
<text x="103.6" y="75.8">FC2</text>
<text x="103.6" y="73.3">FC1</text>
<text x="134.4" y="73.3">A14</text>
<text x="134.4" y="75.8">A15</text>
<text x="191.2" y="72.6">GND</text>
<text x="254.7" y="72.6">GND</text>
<text x="103.6" y="83.4">VMA</text>
<text x="134.4" y="78.4">A16</text>
<text x="134.4" y="80.9">A17</text>
<text x="134.4" y="83.4">A18</text>
<text x="103.6" y="86">E</text>
<text x="103.6" y="88.5">VPA</text>
<text x="116.8" y="86">MC68000</text>
<text x="118.5" y="89.8">U100</text>
<text x="134.4" y="86">A19</text>
<text x="134.4" y="88.5">A20</text>
<text x="24.7" y="92.5">C1</text>
<text x="25" y="94.8">270pF</text>
<text x="81.3" y="93.1">+5V</text>
<text x="94" y="93.1">+5V</text>
<text x="134.4" y="91.1">A21</text>
<text x="134.4" y="93.6">A22</text>
<text x="191.8" y="95.6">+5V</text>
<text x="255.3" y="95.6">+5V</text>
<text x="23.6" y="100.1">R1</text>
<text x="91.1" y="97.3">330</text>
<text x="134.4" y="96.1">A23</text>
<text x="135.4" y="101.2">D0</text>
<text x="194.7" y="101.3">U105</text>
<text x="23.7" y="102.4">68</text>
<text x="84.7" y="102.6">R917</text>
<text x="84.7" y="104.9">330</text>
<text x="97.4" y="102.6">R111</text>
<text x="97.4" y="104.9">330</text>
<text x="135.4" y="106.3">D2</text>
<text x="135.4" y="103.8">D1</text>
<text x="195.1" y="103.8">74F245</text>
<text x="258" y="105.1">74LS373</text>
<text x="258.2" y="102.5">U106</text>
<text x="19.8" y="109.5">GND</text>
<text x="86.9" y="109.3">+5V</text>
<text x="103.6" y="111.4">BERR</text>
<text x="135.4" y="111.4">D4</text>
<text x="135.4" y="108.8">D3</text>
<text x="135.4" y="113.9">D5</text>
<text x="186.4" y="113.9">A0</text>
<text x="197.4" y="113.9">B0</text>
<text x="249.4" y="113.9">D0</text>
<text x="261.3" y="113.9">O0</text>
<text x="103.6" y="116.5">DTACK</text>
<text x="135.4" y="119">D7</text>
<text x="135.4" y="116.5">D6</text>
<text x="186.4" y="116.5">A1</text>
<text x="186.4" y="119">A2</text>
<text x="193.7" y="115.5" transform="rotate(-90 193.7 115.5)">VCC</text>
<text x="197.4" y="119">B2</text>
<text x="197.4" y="116.5">B1</text>
<text x="249.4" y="116.5">D1</text>
<text x="249.4" y="119">D2</text>
<text x="257.2" y="115" transform="rotate(-90 257.2 115)">VCC</text>
<text x="261.3" y="116.5">O1</text>
<text x="261.3" y="119">O2</text>
<text x="135.4" y="124.1">D9</text>
<text x="135.4" y="121.5">D8</text>
<text x="186.4" y="121.5">A3</text>
<text x="186.4" y="124.1">A4</text>
<text x="197.4" y="124.1">B4</text>
<text x="197.4" y="121.5">B3</text>
<text x="249.4" y="124.1">D4</text>
<text x="249.4" y="121.5">D3</text>
<text x="261.3" y="124.1">O4</text>
<text x="261.3" y="121.5">O3</text>
<text x="103.6" y="126.6">HALT</text>
<text x="103.6" y="129.2">RESET</text>
<text x="134.4" y="131.7">D12</text>
<text x="134.4" y="129.2">D11</text>
<text x="134.4" y="126.6">D10</text>
<text x="186.4" y="126.6">A5</text>
<text x="186.4" y="129.2">A6</text>
<text x="186.4" y="131.7">A7</text>
<text x="197.4" y="131.7">B7</text>
<text x="197.4" y="129.2">B6</text>
<text x="197.4" y="126.6">B5</text>
<text x="249.4" y="126.6">D5</text>
<text x="249.4" y="129.2">D6</text>
<text x="249.4" y="131.7">D7</text>
<text x="261.3" y="126.6">O5</text>
<text x="261.3" y="129.2">O6</text>
<text x="261.3" y="131.7">O7</text>
<text x="134.4" y="136.8">D14</text>
<text x="134.4" y="134.2">D13</text>
<text x="168.4" y="136.3">+5V</text>
<text x="186.4" y="136.8">A-&gt;B</text>
<text x="249.4" y="136.8">LE</text>
<text x="134.4" y="139.3">D15</text>
<text x="186.4" y="139.3">CE</text>
<text x="193.7" y="140.2" transform="rotate(-90 193.7 140.2)">GND</text>
<text x="249.4" y="139.3">OE</text>
<text x="257.2" y="140.7" transform="rotate(-90 257.2 140.7)">GND</text>
<text x="133.9" y="146.9">UDS</text>
<text x="134.1" y="149.5">LDS</text>
<text x="135.2" y="144.4">AS</text>
<text x="121.3" y="151.9" transform="rotate(-90 121.3 151.9)">GND</text>
<text x="123.8" y="151.9" transform="rotate(-90 123.8 151.9)">GND</text>
<text x="134.2" y="152">R/W</text>
<text x="191.2" y="151.4">GND</text>
<text x="254.7" y="151.4">GND</text>
<text x="90.2" y="174.3">+5V</text>
<text x="118.8" y="178">GND</text>
<text x="51.8" y="182.5">RP101</text>
<text x="53.8" y="184.8">4.7k</text>
<text x="104.9" y="183.9">C100</text>
<text x="118.9" y="183.9">C103</text>
<text x="132.9" y="183.9">C104</text>
<text x="146.8" y="183.9">C105</text>
<text x="160.8" y="183.9">C106</text>
<text x="104.9" y="186.2">0.1uF</text>
<text x="118.9" y="186.2">0.1uF</text>
<text x="132.8" y="186.2">0.1uF</text>
<text x="146.8" y="186.2">0.1uF</text>
<text x="160.8" y="186.2">0.1uF</text>
<text x="57.7" y="197">+5V</text>
<text x="89.6" y="195.8">GND</text>
</g>
<g font-size="1.8">
<text x="176.5" y="34.3">D8</text>
<text x="205.7" y="34.3">DRD8</text>
<text x="237.5" y="34.3">DRD8</text>
<text x="270.5" y="34.3">D8</text>
<text x="146" y="39.4">A1</text>
<text x="146" y="41.9">A2</text>
<text x="176.5" y="39.4">D10</text>
<text x="176.5" y="41.9">D11</text>
<text x="176.5" y="36.8">D9</text>
<text x="205.7" y="36.8">DRD9</text>
<text x="205.7" y="39.4">DRD10</text>
<text x="205.7" y="41.9">DRD11</text>
<text x="237.5" y="41.9">DRD11</text>
<text x="237.5" y="39.4">DRD10</text>
<text x="237.5" y="36.8">DRD9</text>
<text x="270.5" y="36.8">D9</text>
<text x="270.5" y="39.4">D10</text>
<text x="270.5" y="41.9">D11</text>
<text x="88.9" y="47">_IPL0</text>
<text x="146" y="44.4">A3</text>
<text x="146" y="47">A4</text>
<text x="176.5" y="44.4">D12</text>
<text x="176.5" y="47">D13</text>
<text x="205.7" y="44.4">DRD12</text>
<text x="205.7" y="47">DRD13</text>
<text x="237.5" y="44.4">DRD12</text>
<text x="237.5" y="47">DRD13</text>
<text x="270.5" y="44.4">D12</text>
<text x="270.5" y="47">D13</text>
<text x="88.9" y="52.1">_IPL2</text>
<text x="88.9" y="49.5">_IPL1</text>
<text x="146" y="49.5">A5</text>
<text x="146" y="52.1">A6</text>
<text x="176.5" y="49.5">D14</text>
<text x="176.5" y="52.1">D15</text>
<text x="205.7" y="49.5">DRD14</text>
<text x="205.7" y="52.1">DRD15</text>
<text x="237.5" y="49.5">DRD14</text>
<text x="237.5" y="52.1">DRD15</text>
<text x="270.5" y="52.1">D15</text>
<text x="270.5" y="49.5">D14</text>
<text x="146" y="54.6">A7</text>
<text x="146" y="57.1">A8</text>
<text x="146" y="59.7">A9</text>
<text x="146" y="62.2">A10</text>
<text x="146" y="64.8">A11</text>
<text x="90.2" y="69.8">FC0</text>
<text x="146" y="69.8">A13</text>
<text x="146" y="67.3">A12</text>
<text x="90.2" y="74.9">FC2</text>
<text x="90.2" y="72.4">FC1</text>
<text x="146" y="77.5">A16</text>
<text x="146" y="74.9">A15</text>
<text x="146" y="72.4">A14</text>
<text x="146" y="80">A17</text>
<text x="146" y="82.5">A18</text>
<text x="146" y="85.1">A19</text>
<text x="146" y="87.6">A20</text>
<text x="146" y="90.2">A21</text>
<text x="146" y="92.7">A22</text>
<text x="146" y="95.2">A23</text>
<text x="146" y="100.3">D0</text>
<text x="146" y="102.9">D1</text>
<text x="146" y="105.4">D2</text>
<text x="146" y="107.9">D3</text>
<text x="146" y="110.5">D4</text>
<text x="146" y="113">D5</text>
<text x="176.5" y="113">D0</text>
<text x="207" y="113">DRD0</text>
<text x="237.5" y="113">DRD0</text>
<text x="270.5" y="113">D0</text>
<text x="146" y="115.6">D6</text>
<text x="146" y="118.1">D7</text>
<text x="176.5" y="115.6">D1</text>
<text x="176.5" y="118.1">D2</text>
<text x="207" y="115.6">DRD1</text>
<text x="207" y="118.1">DRD2</text>
<text x="237.5" y="118.1">DRD2</text>
<text x="237.5" y="115.6">DRD1</text>
<text x="270.5" y="118.1">D2</text>
<text x="270.5" y="115.6">D1</text>
<text x="146" y="120.6">D8</text>
<text x="146" y="123.2">D9</text>
<text x="146" y="125.7">D10</text>
<text x="176.5" y="120.6">D3</text>
<text x="176.5" y="123.2">D4</text>
<text x="176.5" y="125.7">D5</text>
<text x="207" y="123.2">DRD4</text>
<text x="207" y="120.6">DRD3</text>
<text x="207" y="125.7">DRD5</text>
<text x="237.5" y="120.6">DRD3</text>
<text x="237.5" y="125.7">DRD5</text>
<text x="237.5" y="123.2">DRD4</text>
<text x="270.5" y="125.7">D5</text>
<text x="270.5" y="123.2">D4</text>
<text x="270.5" y="120.6">D3</text>
<text x="146" y="130.8">D12</text>
<text x="146" y="128.3">D11</text>
<text x="176.5" y="128.3">D6</text>
<text x="176.5" y="130.8">D7</text>
<text x="207" y="130.8">DRD7</text>
<text x="207" y="128.3">DRD6</text>
<text x="237.5" y="130.8">DRD7</text>
<text x="237.5" y="128.3">DRD6</text>
<text x="270.5" y="130.8">D7</text>
<text x="270.5" y="128.3">D6</text>
<text x="146" y="133.3">D13</text>
<text x="146" y="135.9">D14</text>
<text x="146" y="138.4">D15</text>
</g>
<text font-size="1.8" fill="#0000c2" x="17.5" y="105.7" transform="rotate(-90 17.5 105.7)">rev 6.2 fixes</text>
</svg>
